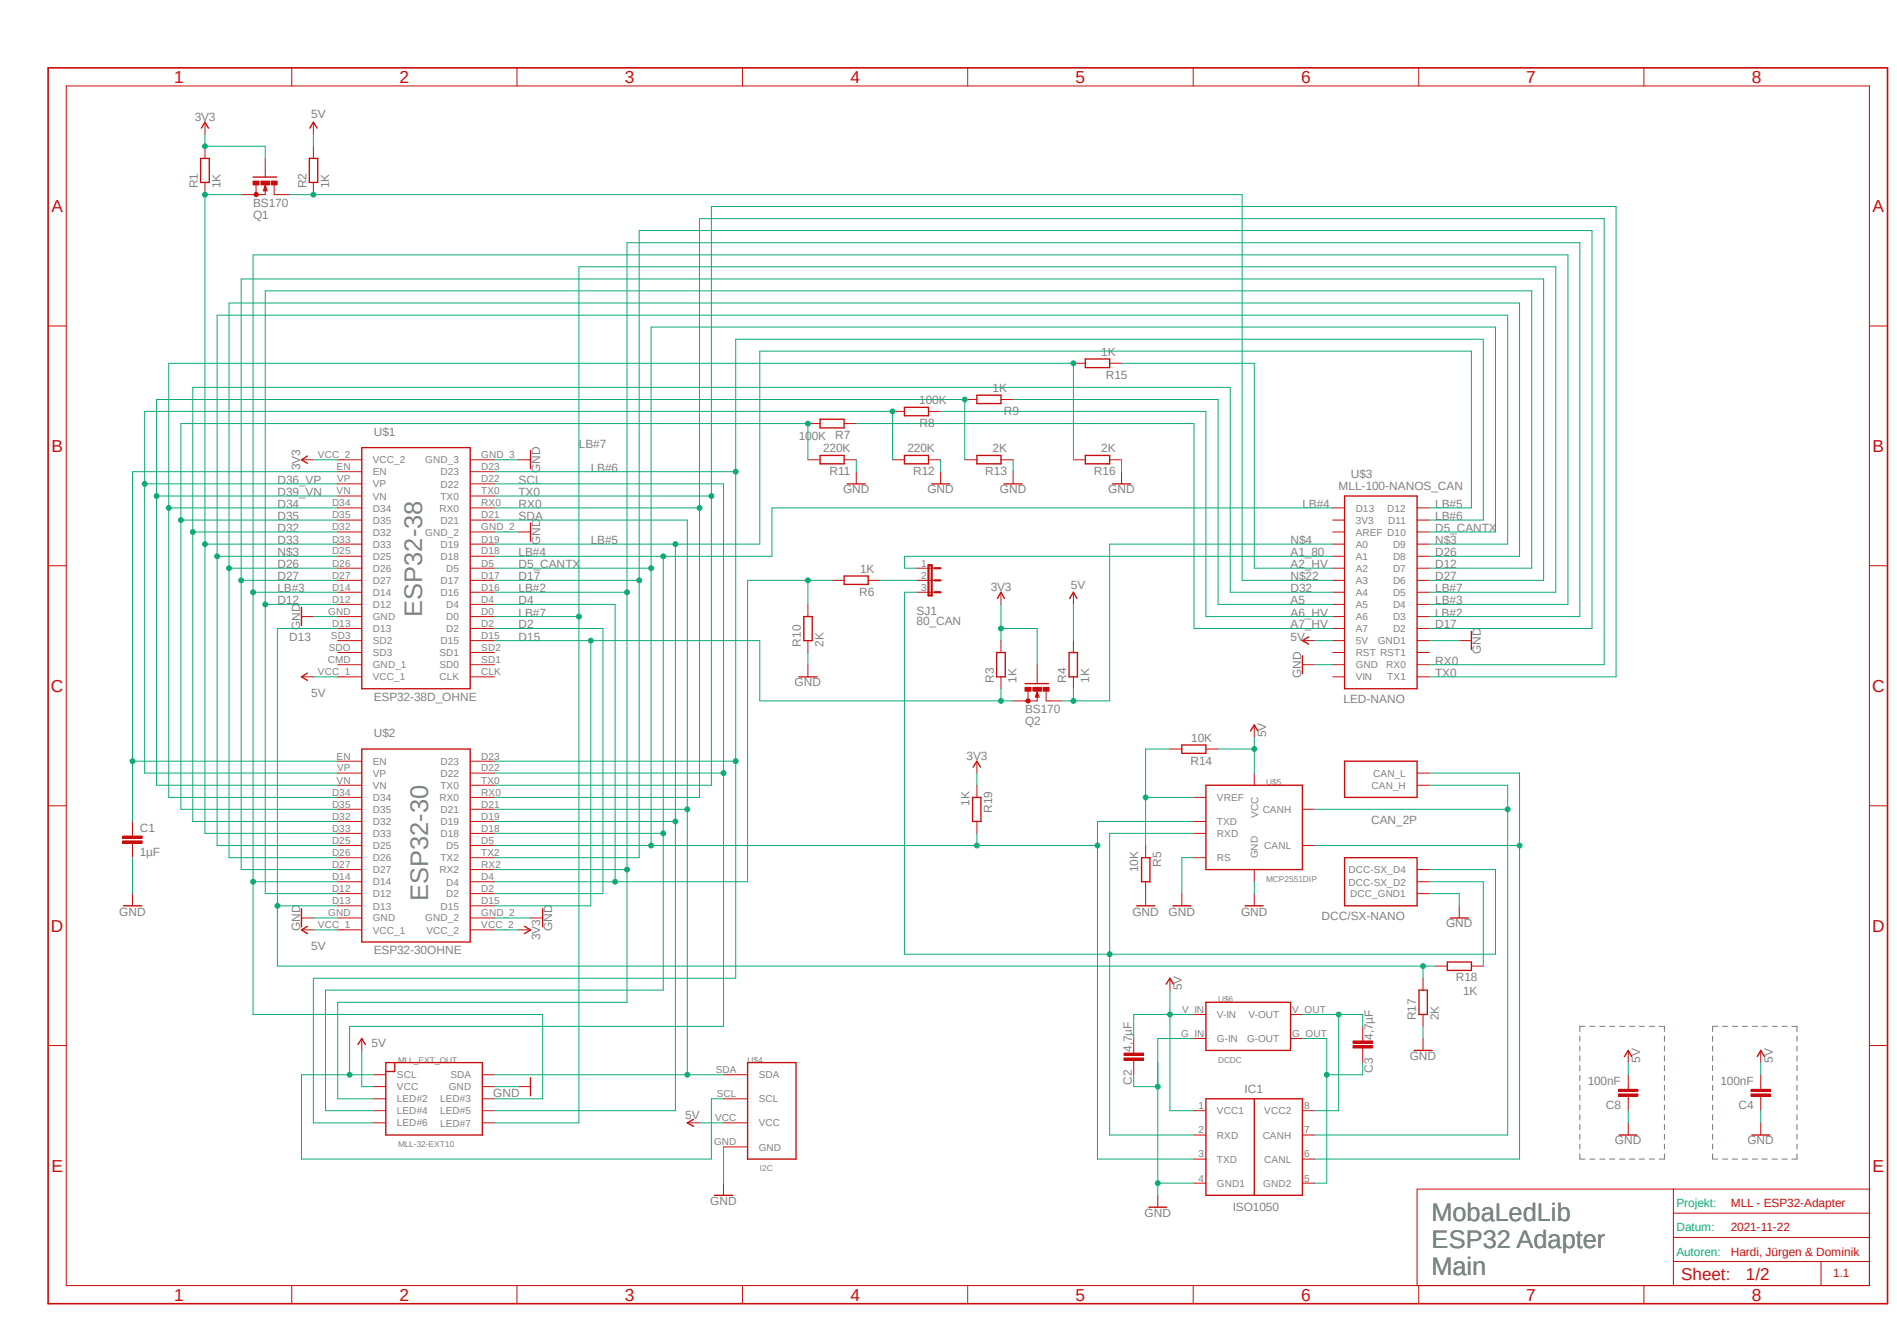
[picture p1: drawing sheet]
<svg xmlns="http://www.w3.org/2000/svg" width="297mm" height="210mm" viewBox="0 0 297 210" stroke-linecap="round" stroke-linejoin="round" font-family="sans-serif">
<path d="M7.2 10.4l288.6 194.2M295.8 10.4l-288.6 194.2" fill="none" stroke="#fff" stroke-width=".16"/>
<g fill="none" stroke="#808080" stroke-width=".17">
<path d="M247.4 162.3v.8M247.4 163.8v.8M247.4 165.4v.8M247.4 166.9v.8M247.4 168.4v.8M247.4 170v.8M247.4 171.5v.8M247.4 173.1v.7M247.4 174.6v.8M247.4 176.1v.8M247.4 177.6v.8M247.4 179.2v.8"/>
<path d="M248.2 160.7h-.8v.8M248.9 160.7h.8M250.5 160.7h.8M252 160.7h.8M253.6 160.7h.8M255.1 160.7h.8M256.7 160.7h.8M258.2 160.7h.8M259.8 160.7h.8v.8M260.6 162.3v.8M260.6 163.8v.8M260.6 165.4v.8"/>
<path d="M260.6 166.9v.8M260.6 168.4v.8M260.6 170v.8M260.6 171.5v.8M260.6 173.1v.7M260.6 174.6v.8M260.6 176.1v.8M260.6 177.6v.8M260.6 179.2v.8M268.1 162.3v.8M268.1 163.8v.8M268.1 165.4v.8"/>
<path d="M268.1 166.9v.8M268.1 168.4v.8M268.1 170v.8M268.1 171.5v.8M268.1 173.1v.7M268.1 174.6v.8M268.1 176.1v.8M268.1 177.6v.8M268.1 179.2v.8M268.9 160.7h-.8v.8M269.7 160.7h.8M271.2 160.7h.8"/>
<path d="M272.8 160.7h.8M274.4 160.7h.8M275.9 160.7h.8M277.5 160.7h.8M279 160.7h.8M280.5 160.7h.8v.8M281.3 162.3v.8M281.3 163.8v.8M281.3 165.4v.8M281.3 166.9v.8M281.3 168.4v.8M281.3 170v.8"/>
<path d="M281.3 171.5v.8M281.3 173.1v.7M281.3 174.6v.8M281.3 176.1v.8M281.3 177.6v.8M281.3 179.2v.8M247.4 180.7v.8h.8M248.9 181.5h.8M250.5 181.5h.8M252 181.5h.8M253.6 181.5h.8M255.1 181.5h.8"/>
<path d="M256.7 181.5h.8M258.2 181.5h.8M260.6 180.7v.8h-.8M268.1 180.7v.8h.8M269.7 181.5h.8M271.2 181.5h.8M272.8 181.5h.8M274.4 181.5h.8M275.9 181.5h.8M277.5 181.5h.8M279 181.5h.8M281.3 180.7v.8h-.8"/>
</g>
<g fill="none" stroke="#c90d0c" stroke-width=".21">
<path d="M31.4 24.8h1.4v3.8h-1.4zM39.6 27.7h3.7M48.4 24.8h1.3v3.8h-1.3zM48.1 71.4l-.9 .6 .9 .6M56.6 70.1h17v37.8h-17zM83.1 70.6v2.8M210.5 77.7h11.4v30.2h-11.4zM47.2 95.1v2.9M83.1 81.9v2.9M204.9 99.7l-1 .6 1 .6M230.4 98.9v2.8M48.1 105.4l-.9 .6 .9 .6"/>
<path d="M56.6 117.3h17v30.2h-17zM203.9 102.7v2.8M210.5 119.2h11.4v5.7h-11.4zM210.5 134.3h11.4v7.6h-11.4zM19.3 141.9h2.9M47.2 142.3v2.9M48.1 145.1l-.9 .5 .9 .6M82.1 145.1l1 .5-1 .6M85 142.3v2.9M227.1 143.8h2.8M60.4 166.4h15.1v11.4h-15.1zM61.8 166.4v1.4h-1.4"/>
</g>
<g fill="none" stroke="#c90d0c" stroke-width=".16">
<path d="M32.1 22.9v1.9M32.1 28.6v1.9M40.1 29v1.5M41.5 29v1.5h-1.9M41.5 29l.3 .9h-.6zM41.5 26.7v1M42.9 29v1.5h.5M49.1 22.9v1.9M49.1 28.6v1.9M47.2 72h1.9M52.9 73.9h3.7M52.9 75.8h3.7"/>
<path d="M52.9 77.7h3.7M52.9 79.5h3.7M52.9 72h3.7M73.6 73.9h3.8M73.6 75.8h3.8M73.6 77.7h3.8M73.6 79.5h3.8M73.6 72h3.8M81.2 72h1.9M208.7 79.5h1.8M221.9 79.5h1.9M47.2 96.6h1.9"/>
<path d="M52.9 81.4h3.7M52.9 83.3h3.7M52.9 85.2h3.7M52.9 87.1h3.7M52.9 89h3.7M52.9 90.9h3.7M52.9 92.8h3.7M52.9 94.7h3.7M52.9 98.4h3.7M52.9 96.6h3.7M73.6 81.4h3.8M73.6 83.3h3.8"/>
<path d="M73.6 85.2h3.8M73.6 87.1h3.8M73.6 89h3.8M73.6 90.9h3.8M73.6 92.8h3.8M73.6 94.7h3.8M73.6 98.4h3.8M73.6 96.6h3.8M81.2 83.3h1.9M143.5 89h2.8M143.5 90.9h2.8M143.5 92.8h2.8"/>
<path d="M208.7 81.4h1.8M208.7 83.3h1.8M208.7 85.2h1.8M208.7 87.1h1.8M208.7 89h1.8M208.7 90.9h1.8M208.7 92.8h1.8M208.7 94.7h1.8M208.7 98.4h1.8M208.7 96.6h1.8M221.9 81.4h1.9M221.9 83.3h1.9"/>
<path d="M221.9 85.2h1.9M221.9 87.1h1.9M221.9 89h1.9M221.9 90.9h1.9M221.9 92.8h1.9M221.9 94.7h1.9M221.9 98.4h1.9M221.9 96.6h1.9M47.2 106h1.9M52.9 106h3.7M52.9 100.3h3.7M52.9 102.2h3.7"/>
<path d="M52.9 104.1h3.7M52.9 119.2h3.7M73.6 106h3.8M73.6 100.3h3.8M73.6 102.2h3.8M73.6 104.1h3.8M73.6 119.2h3.8M203.9 100.3h1.9M203.9 104.1h1.9M208.7 106h1.8M208.7 100.3h1.8M208.7 102.2h1.8"/>
<path d="M208.7 104.1h1.8M221.9 106h1.9M221.9 100.3h1.9M221.9 102.2h1.9M221.9 104.1h1.9M228.5 100.3h1.9M19.2 131.7h3.1v.3h-3.1zM19.2 130.9h3.1v.4h-3.1zM20.7 128.7v2.2M20.7 132v2.3M20.7 140v1.9M52.9 121.1h3.7"/>
<path d="M52.9 123h3.7M52.9 124.9h3.7M52.9 126.7h3.7M52.9 128.7h3.7M52.9 130.5h3.7M52.9 132.4h3.7M52.9 134.3h3.7M52.9 136.2h3.7M52.9 138.1h3.7M52.9 140h3.7M73.6 121.1h3.8M73.6 123h3.8"/>
<path d="M73.6 124.9h3.8M73.6 126.7h3.8M73.6 128.7h3.8M73.6 130.5h3.8M73.6 132.4h3.8M73.6 134.3h3.8M73.6 136.2h3.8M73.6 138.1h3.8M73.6 140h3.8M221.9 121.1h1.9M221.9 123h1.9M221.9 136.2h1.9"/>
<path d="M221.9 138.1h1.9M221.9 140h1.9M47.2 143.8h1.9M47.2 145.6h1.9M52.9 141.9h3.7M52.9 143.8h3.7M52.9 145.6h3.7M73.6 141.9h3.8M73.6 143.8h3.8M73.6 145.6h3.8M81.2 145.6h1.9M83.1 143.8h1.9"/>
<path d="M228.5 141.9v1.9M58.5 175.9h1.9M58.5 173.9h1.9M58.5 172.1h1.9M58.5 170.2h1.9M58.5 168.3h1.9M75.5 175.9h1.9M75.5 173.9h1.9M75.5 172.1h1.9M75.5 170.2h1.9M75.5 168.3h1.9"/>
</g>
<path d="M145.4 88.5h.5v4.8h-.5zM146.3 92.8h1M146.3 90.9h1M146.3 89h1M19.2 131.9h3.1M19.2 131.1h3.1" fill="none" stroke="#c90d0c" stroke-width=".34"/>
<path d="M41.4 29.8l.1-.4 .1 .4" fill="none" stroke="#c90d0c" stroke-width=".25"/>
<path d="M39.9 30.2l.2-.1 .2 .1 .2 .3-.2 .2-.2 .1-.2-.1-.1-.2 .3-.1-.3 .1z" fill-rule="evenodd" fill="#c90d0c"/>
<path d="M39.9 30.2l.2-.1 .2 .1 .2 .3-.2 .2-.2 .1-.2-.1-.1-.2 .3-.1-.3 .1z" fill="none" stroke="#c90d0c" stroke-width=".16"/>
<path d="M39.6 28.4h1v.6h-1z" fill-rule="evenodd" fill="#c90d0c"/>
<path d="M39.6 28.4h1v.6h-1z" fill="none" stroke="#c90d0c" stroke-width=".16"/>
<path d="M42.5 28.4h.9v.6h-.9z" fill-rule="evenodd" fill="#c90d0c"/>
<path d="M42.5 28.4h.9v.6h-.9z" fill="none" stroke="#c90d0c" stroke-width=".16"/>
<path d="M40.9 28.4h1.3v.6h-1.3z" fill-rule="evenodd" fill="#c90d0c"/>
<g fill="none" stroke="#c90d0c" stroke-width=".16">
<path d="M32.1 19.1v1.9M49.1 19.1v1.9M37.8 30.5h1.8M40.9 28.4h1.3v.6h-1.3zM41.5 24.8v1.9M43.4 30.5h1.9M156.7 100.3v1.9M156.7 106v1.9M161 108.2v1.6M162.4 108.2v1.6h-1.9M162.4 108.2l.3 1h-.6zM162.4 106v1.1"/>
<path d="M163.8 108.3v1.5h.5M168.1 100.3v1.9M168.1 106v1.9"/>
</g>
<path d="M31.5 20.1l.6-1 .5 1M48.5 20.1l.6-1 .6 1M156 102.2h1.4v3.8h-1.4zM160.5 107.1h3.7M167.4 102.2h1.3v3.8h-1.3z" fill="none" stroke="#c90d0c" stroke-width=".21"/>
<path d="M162.3 109.1l.1-.4 .1 .4" fill="none" stroke="#c90d0c" stroke-width=".25"/>
<path d="M160.7 109.5l.3-.1 .2 .1 .1 .3-.1 .2-.2 .1-.3-.1-.1-.2 .4-.1v.1h-.4z" fill-rule="evenodd" fill="#c90d0c"/>
<path d="M160.7 109.5l.3-.1 .2 .1 .1 .3-.1 .2-.2 .1-.3-.1-.1-.2 .4-.1v.1h-.4z" fill="none" stroke="#c90d0c" stroke-width=".16"/>
<path d="M160.5 107.7h.9v.5h-.9z" fill-rule="evenodd" fill="#c90d0c"/>
<path d="M160.5 107.7h.9v.5h-.9z" fill="none" stroke="#c90d0c" stroke-width=".16"/>
<path d="M163.3 107.7h1v.5h-1z" fill-rule="evenodd" fill="#c90d0c"/>
<path d="M163.3 107.7h1v.5h-1z" fill="none" stroke="#c90d0c" stroke-width=".16"/>
<path d="M161.7 107.7h1.4v.5h-1.4z" fill-rule="evenodd" fill="#c90d0c"/>
<g fill="none" stroke="#c90d0c" stroke-width=".16">
<path d="M10.4 13.5h282.3v187.8h-282.3zM45.7 10.6v2.9M80.9 10.6v2.9M116.2 10.6v2.9M151.5 10.6v2.9M186.8 10.6v2.9M222.1 10.6v2.9M257.4 10.6v2.9M7.5 51.1h2.9M168.1 56.9h1.8M173.7 56.9h1.9M292.7 51.1h2.8"/>
<path d="M126.5 66.3h1.9M126.5 72h1.9M132.2 66.3h1.9M132.2 72h1.9M134.1 73.9v1.9M139.7 64.4h1.9M139.7 72h1.9M145.4 64.4h1.9M145.4 72h1.9M147.3 73.9v1.9M151 62.6h2M151 72h2"/>
<path d="M156.7 62.6h1.9M156.7 72h1.9M158.6 73.9v1.9M168.1 72h1.8M173.7 72h1.9M175.6 73.9v1.9M7.5 88.6h2.9M126.5 94.7v1.9M130.3 90.9h1.9M135.9 90.9h1.9M156.7 92.8v1.9M168.1 92.8v1.9"/>
<path d="M292.7 88.6h2.8M126.5 100.3v1.9M126.5 104.1v1.9M153 119.2v1.9M158.6 109.8h1.9M161.7 107.7h1.4v.5h-1.4zM162.4 104.1v1.9M164.3 109.8h1.9M183.2 117.3h1.8M188.8 117.3h1.9M196.4 113.5v1.9M7.5 126.2h2.9"/>
<path d="M153 123v1.9M153 128.7v1.8M179.4 132.4v1.9M179.4 138.1v3.8M185 140v1.9M186.9 134.3h1.9M186.9 130.5h1.9M186.9 128.7h1.9M186.9 124.9h1.9M196.4 121.1v1.9M196.4 136.2v1.9M196.4 140v1.9"/>
<path d="M203.9 126.7h1.9M203.9 132.4h1.9M292.7 126.2h2.8M183.2 153.2v1.9M186.9 158.9h1.9M202.1 158.9h1.8M222.8 153.2v1.9M222.8 158.9v1.8M224.7 151.3h1.9M230.4 151.3h1.8M7.5 163.7h2.9M56.6 162.6v1.9"/>
<path d="M81.2 170.2h1.9M107.6 175.9h1.9M113.3 179.6h3.8M113.3 175.9h3.8M113.3 172.1h3.8M113.3 168.3h3.8M176 164.9h3v.4h-3zM176 165.7h3v.3h-3zM177.5 162.6v2.3M177.5 166v2.3M186.9 173.9h1.9M186.9 177.8h1.9"/>
<path d="M186.9 162.6h1.9M202.1 162.6h1.8M203.9 173.9h1.9M203.9 177.8h1.9M211.8 163h3.1v.4h-3.1zM211.8 163.8h3.1v.3h-3.1zM213.4 160.7v2.3M213.4 164.1v2.3M222.8 162.6v1.9M253.4 170.6h3.1v.3h-3.1zM253.4 171.3h3.1v.4h-3.1zM254.9 164.5v1.9"/>
<path d="M254.9 168.3v2.3M254.9 171.7v2.2M254.9 175.9v1.9M274.2 170.6h3v.3h-3zM274.2 171.3h3v.4h-3zM275.7 164.5v1.9M275.7 168.3v2.3M275.7 171.7v2.2M275.7 175.9v1.9M292.7 163.7h2.8M113.3 185.3v1.9M181.3 187.2v1.9"/>
<path d="M186.9 181.5h1.9M186.9 185.3h1.9M203.9 181.5h1.9M203.9 185.3h1.9M262 197.6h30.7M262 186.2v15.1M262 193.8h30.7M262 190h30.7M285.1 197.6v3.7M292.7 186.2h-70.8v15.1M45.7 201.3v2.9M80.9 201.3v2.9"/>
<path d="M116.2 201.3v2.9M151.5 201.3v2.9M186.8 201.3v2.9M222.1 201.3v2.9M257.4 201.3v2.9"/>
</g>
<g fill="none" stroke="#c90d0c" stroke-width=".21">
<path d="M169.9 56.2h3.8v1.4h-3.8zM128.4 65.7h3.8v1.3h-3.8zM128.4 71.3h3.8v1.3h-3.8zM132.6 75.8h2.9M141.6 63.8h3.8v1.3h-3.8zM141.6 71.3h3.8v1.3h-3.8zM145.9 75.8h2.8M153 61.9h3.7v1.3h-3.7zM153 71.3h3.7v1.3h-3.7zM157.2 75.8h2.8M169.9 71.3h3.8v1.3h-3.8zM174.2 75.8h2.8"/>
<path d="M125.9 96.6h1.3v3.7h-1.3zM132.2 90.2h3.7v1.3h-3.7zM156.2 93.7l.5-.9 .6 .9M167.5 93.7l.6-.9 .5 .9M125.1 106h2.8M185 116.7h3.8v1.3h-3.8zM195.8 114.5l.6-1 .5 1M152.3 124.9h1.3v3.8h-1.3zM152.4 120.1l.6-.9 .5 .9M178.7 134.3h1.3v3.8h-1.3zM188.8 123h15.1v13.2h-15.1zM178 141.9h2.8"/>
<path d="M182.6 154.1l.6-.9 .5 .9M183.6 141.9h2.9M188.8 157h13.3v7.5h-13.3zM194.9 141.9h2.9M222.2 155.1h1.3v3.8h-1.3zM226.6 150.7h3.8v1.3h-3.8zM56 163.6l.6-1 .6 1M83.1 168.8v2.8M108.6 175.3l-1 .6 1 .5M117.1 166.4h7.5v15.1h-7.5zM188.8 172.1h15.1v15.1h-15.1zM196.4 172.1v15.1"/>
<path d="M221.4 164.5h2.8M253.5 177.8h2.8M254.3 165.5l.6-1 .6 1M274.3 177.8h2.8M275.1 165.5l.6-1 .6 1M111.9 187.2h2.8M179.9 189.1h2.8"/>
</g>
<path d="M176 165.1h3M176 165.9h3M211.8 163.2h3.1M211.8 164h3.1M253.4 170.8h3.1M253.4 171.5h3.1M274.2 170.8h3M274.2 171.5h3" fill="none" stroke="#c90d0c" stroke-width=".34"/>
<path d="M7.5 10.6h288v193.6h-288z" fill="none" stroke="#c90d0c" stroke-width=".25"/>
<path d="M52.9 73.9h-32.2v54.8M20.7 119.2h32.2" fill="none" stroke="#0dab76" stroke-width=".16"/>
<circle cx="20.7" cy="119.2" r=".38" fill="#0dab76"/>
<g fill="none" stroke="#0dab76" stroke-width=".16">
<path d="M22.6 75.8h30.3M22.6 64.4v56.7h30.3"/>
<circle cx="20.7" cy="119.2" r=".38"/>
</g>
<circle cx="22.6" cy="75.8" r=".38" fill="#0dab76"/>
<g fill="none" stroke="#0dab76" stroke-width=".16">
<path d="M22.6 64.4h117.1v7.6"/>
<circle cx="22.6" cy="75.8" r=".38"/>
</g>
<circle cx="139.7" cy="64.4" r=".38" fill="#0dab76"/>
<g fill="none" stroke="#0dab76" stroke-width=".16">
<path d="M24.5 62.6v60.4h28.4M24.5 77.7h28.4"/>
<circle cx="139.7" cy="64.4" r=".38"/>
</g>
<circle cx="24.5" cy="77.7" r=".38" fill="#0dab76"/>
<g fill="none" stroke="#0dab76" stroke-width=".16">
<path d="M24.5 62.6h126.5v9.4"/>
<circle cx="24.5" cy="77.7" r=".38"/>
</g>
<circle cx="151" cy="62.6" r=".38" fill="#0dab76"/>
<g fill="none" stroke="#0dab76" stroke-width=".16">
<path d="M26.4 56.9v68h26.5M26.4 79.5h26.5"/>
<circle cx="151" cy="62.6" r=".38"/>
</g>
<circle cx="26.4" cy="79.5" r=".38" fill="#0dab76"/>
<g fill="none" stroke="#0dab76" stroke-width=".16">
<path d="M26.4 56.9h141.7v15.1"/>
<circle cx="26.4" cy="79.5" r=".38"/>
</g>
<circle cx="168.1" cy="56.9" r=".38" fill="#0dab76"/>
<g fill="none" stroke="#0dab76" stroke-width=".16">
<path d="M28.3 66.3v60.4h24.6M28.3 81.4h24.6"/>
<circle cx="168.1" cy="56.9" r=".38"/>
</g>
<circle cx="28.3" cy="81.4" r=".38" fill="#0dab76"/>
<g fill="none" stroke="#0dab76" stroke-width=".16">
<path d="M28.3 66.3h98.2v5.7"/>
<circle cx="28.3" cy="81.4" r=".38"/>
</g>
<circle cx="126.5" cy="66.3" r=".38" fill="#0dab76"/>
<g fill="none" stroke="#0dab76" stroke-width=".16">
<path d="M52.9 85.2h-20.8v45.3h20.8"/>
<circle cx="126.5" cy="66.3" r=".38"/>
</g>
<circle cx="32.1" cy="85.2" r=".38" fill="#0dab76"/>
<g fill="none" stroke="#0dab76" stroke-width=".16">
<path d="M37.8 30.5h-5.7v54.7"/>
<circle cx="32.1" cy="85.2" r=".38"/>
</g>
<circle cx="32.1" cy="30.5" r=".38" fill="#0dab76"/>
<g fill="none" stroke="#0dab76" stroke-width=".16">
<path d="M37.8 90.9h15.1M223.8 90.9h17.9v-47.2h-203.9v92.5h15.1"/>
<circle cx="32.1" cy="30.5" r=".38"/>
</g>
<circle cx="37.8" cy="90.9" r=".38" fill="#0dab76"/>
<g fill="none" stroke="#0dab76" stroke-width=".16">
<path d="M41.5 94.7h11.4M223.8 89h16v-43.4h-198.3v94.4h11.4"/>
<circle cx="37.8" cy="90.9" r=".38"/>
</g>
<circle cx="41.5" cy="94.7" r=".38" fill="#0dab76"/>
<g fill="none" stroke="#0dab76" stroke-width=".16">
<path d="M52.9 98.4h-9.5v52.9h181.3M43.4 141.9h9.5"/>
<circle cx="41.5" cy="94.7" r=".38"/>
</g>
<circle cx="43.4" cy="141.9" r=".38" fill="#0dab76"/>
<g fill="none" stroke="#0dab76" stroke-width=".16">
<path d="M222.8 151.3v1.9"/>
<circle cx="43.4" cy="141.9" r=".38"/>
</g>
<circle cx="222.8" cy="151.3" r=".38" fill="#0dab76"/>
<g fill="none" stroke="#0dab76" stroke-width=".16">
<path d="M77.4 75.8h35.9v84.9M77.4 121.1h35.9"/>
<circle cx="222.8" cy="151.3" r=".38"/>
</g>
<circle cx="113.3" cy="121.1" r=".38" fill="#0dab76"/>
<g fill="none" stroke="#0dab76" stroke-width=".16">
<path d="M58.5 168.3h-11.3v13.2h64.2M113.3 160.7h-58.6v7.6"/>
<circle cx="113.3" cy="121.1" r=".38"/>
</g>
<circle cx="54.7" cy="168.3" r=".38" fill="#0dab76"/>
<g fill="none" stroke="#0dab76" stroke-width=".16">
<path d="M77.4 77.7h34M223.8 106h29.2v-73.7h-141.6v90.7h-34M113.3 172.1h-1.9v9.4"/>
<circle cx="54.7" cy="168.3" r=".38"/>
</g>
<circle cx="111.4" cy="77.7" r=".38" fill="#0dab76"/>
<g fill="none" stroke="#0dab76" stroke-width=".16">
<path d="M77.4 79.5h32.1M223.8 104.1h27.4v-69.9h-141.7v90.7h-32.1"/>
<circle cx="111.4" cy="77.7" r=".38"/>
</g>
<circle cx="109.5" cy="79.5" r=".38" fill="#0dab76"/>
<g fill="none" stroke="#0dab76" stroke-width=".16">
<path d="M77.4 89h24.5M223.8 83.3h10.3v-32.1h-132.2v81.2h-24.5"/>
<circle cx="109.5" cy="79.5" r=".38"/>
</g>
<circle cx="101.9" cy="89" r=".38" fill="#0dab76"/>
<g fill="none" stroke="#0dab76" stroke-width=".16">
<path d="M171.8 128.7h15.1"/>
<circle cx="101.9" cy="89" r=".38"/>
</g>
<circle cx="101.9" cy="132.4" r=".38" fill="#0dab76"/>
<g fill="none" stroke="#0dab76" stroke-width=".16">
<path d="M101.9 132.4h69.9v49.1h15.1"/>
<circle cx="101.9" cy="132.4" r=".38"/>
</g>
<circle cx="171.8" cy="132.4" r=".38" fill="#0dab76"/>
<g fill="none" stroke="#0dab76" stroke-width=".16">
<path d="M153 130.5v1.9M171.8 128.7v3.7"/>
<circle cx="171.8" cy="132.4" r=".38"/>
</g>
<circle cx="152.9" cy="132.4" r=".38" fill="#0dab76"/>
<g fill="none" stroke="#0dab76" stroke-width=".16">
<path d="M77.4 90.9h22.7M223.8 98.4h25.5v-62.3h-149.2v98.2h-22.7"/>
<circle cx="152.9" cy="132.4" r=".38"/>
</g>
<circle cx="100.1" cy="90.9" r=".38" fill="#0dab76"/>
<g fill="none" stroke="#0dab76" stroke-width=".16">
<path d="M186.9 130.5h-13.2v47.3h13.2M223.8 136.2h10.3v13.2h-92.5"/>
<circle cx="100.1" cy="90.9" r=".38"/>
</g>
<circle cx="173.7" cy="149.4" r=".38" fill="#0dab76"/>
<g fill="none" stroke="#0dab76" stroke-width=".16">
<path d="M77.4 72h3.8M134.1 72v1.9M147.3 72v1.9M158.6 72v1.9M49.1 96.6h3.8M77.4 98.4h17v41.6h-17M77.4 83.3h3.8M143.5 92.8h-1.9v56.6M126.5 102.2v1.9M205.8 104.1h2.9M223.8 100.3h4.7M20.7 134.3v5.7"/>
<path d="M186.9 134.3h-1.9v5.7M196.4 138.1v1.9M223.8 140h4.7v1.9M49.1 143.8h3.8M77.4 143.8h5.7M77.4 170.2h3.8M186.9 162.6h-5.6v7.6h-3.8v-1.9M254.9 173.9v2"/>
<circle cx="173.7" cy="149.4" r=".38"/>
</g>
<circle cx="181.3" cy="170.2" r=".38" fill="#0dab76"/>
<g fill="none" stroke="#0dab76" stroke-width=".16">
<path d="M181.3 170.2v17M181.3 185.3h5.6"/>
<circle cx="181.3" cy="170.2" r=".38"/>
</g>
<circle cx="181.3" cy="185.3" r=".38" fill="#0dab76"/>
<g fill="none" stroke="#0dab76" stroke-width=".16">
<path d="M32.1 21v1.9h9.4v1.9M49.1 72h3.8M175.6 72v1.9M77.4 145.6h3.8M113.3 179.6v5.7M222.8 160.7v1.9M275.7 173.9v2"/>
<circle cx="181.3" cy="185.3" r=".38"/>
</g>
<circle cx="32.1" cy="22.9" r=".38" fill="#0dab76"/>
<g fill="none" stroke="#0dab76" stroke-width=".16">
<path d="M156.7 94.7v5.6M156.7 98.4h5.7v5.7"/>
<circle cx="32.1" cy="22.9" r=".38"/>
</g>
<circle cx="156.7" cy="98.4" r=".38" fill="#0dab76"/>
<g fill="none" stroke="#0dab76" stroke-width=".16">
<path d="M35.9 89h17M223.8 87.1h14.1v-39.6h-202v86.8h17M153 121.1v1.9"/>
<circle cx="156.7" cy="98.4" r=".38"/>
</g>
<circle cx="35.9" cy="89" r=".38" fill="#0dab76"/>
<g fill="none" stroke="#0dab76" stroke-width=".16">
<path d="M30.2 83.3h22.7M208.7 92.8h-16.1v-32.1h-162.4v68h22.7"/>
<circle cx="35.9" cy="89" r=".38"/>
</g>
<circle cx="30.2" cy="83.3" r=".38" fill="#0dab76"/>
<g fill="none" stroke="#0dab76" stroke-width=".16">
<path d="M34 87.1h18.9M223.8 85.2h12.3v-35.8h-202.1v83h18.9"/>
<circle cx="30.2" cy="83.3" r=".38"/>
</g>
<circle cx="34" cy="87.1" r=".38" fill="#0dab76"/>
<g fill="none" stroke="#0dab76" stroke-width=".16">
<path d="M77.4 100.3h15.1v41.6h-15.1"/>
<circle cx="34" cy="87.1" r=".38"/>
</g>
<circle cx="92.5" cy="100.3" r=".38" fill="#0dab76"/>
<g fill="none" stroke="#0dab76" stroke-width=".16">
<path d="M92.5 100.3h26.5M156.7 107.9v1.9h1.9"/>
<circle cx="92.5" cy="100.3" r=".38"/>
</g>
<circle cx="156.7" cy="109.8" r=".38" fill="#0dab76"/>
<g fill="none" stroke="#0dab76" stroke-width=".16">
<path d="M77.4 94.7h18.9v43.4h-18.9M130.3 90.9h-3.8v3.8M208.7 87.1h-67.1v1.9h1.9M119 100.3v9.5h37.7"/>
<circle cx="156.7" cy="109.8" r=".38"/>
</g>
<circle cx="126.5" cy="90.9" r=".38" fill="#0dab76"/>
<circle cx="126.5" cy="90.9" r=".38" fill="none" stroke="#0dab76" stroke-width=".16"/>
<circle cx="96.3" cy="138.1" r=".38" fill="#0dab76"/>
<g fill="none" stroke="#0dab76" stroke-width=".16">
<path d="M134.1 66.3h52.8v32.1h21.8M147.3 64.4h41.5v32.2h19.9M158.6 62.6h32.1v32.1h18M77.4 87.1h43.5M103.8 87.1v43.4h-26.4M126.5 90.9h-9.4v47.2h-20.8M137.8 90.9h5.7"/>
<circle cx="96.3" cy="138.1" r=".38"/>
</g>
<circle cx="103.8" cy="87.1" r=".38" fill="#0dab76"/>
<g fill="none" stroke="#0dab76" stroke-width=".16">
<path d="M208.7 79.5h-87.8v7.6M103.8 130.5v24.6h-52.8v18.8h7.5"/>
<circle cx="103.8" cy="87.1" r=".38"/>
</g>
<circle cx="103.8" cy="130.5" r=".38" fill="#0dab76"/>
<g fill="none" stroke="#0dab76" stroke-width=".16">
<path d="M77.4 73.9h37.8M223.8 81.4h8.4v-28.3h-117v66.1h-37.8"/>
<circle cx="103.8" cy="130.5" r=".38"/>
</g>
<circle cx="115.2" cy="73.9" r=".38" fill="#0dab76"/>
<g fill="none" stroke="#0dab76" stroke-width=".16">
<path d="M115.2 119.2v34h-66.1v22.7h9.4"/>
<circle cx="115.2" cy="73.9" r=".38"/>
</g>
<circle cx="115.2" cy="119.2" r=".38" fill="#0dab76"/>
<g fill="none" stroke="#0dab76" stroke-width=".16">
<path d="M39.6 92.8h13.3M223.8 94.7h21.7v-54.8h-205.9v98.2h13.3"/>
<circle cx="115.2" cy="119.2" r=".38"/>
</g>
<circle cx="39.6" cy="92.8" r=".38" fill="#0dab76"/>
<g fill="none" stroke="#0dab76" stroke-width=".16">
<path d="M39.6 138.1v20.8"/>
<circle cx="39.6" cy="92.8" r=".38"/>
</g>
<circle cx="39.6" cy="138.1" r=".38" fill="#0dab76"/>
<g fill="none" stroke="#0dab76" stroke-width=".16">
<path d="M223.8 79.5h6.6v-24.5h-111.4v30.2h-41.6M105.7 85.2v43.5h-28.3M39.6 158.9h45.4v13.2h-7.6"/>
<circle cx="39.6" cy="138.1" r=".38"/>
</g>
<circle cx="105.7" cy="85.2" r=".38" fill="#0dab76"/>
<g fill="none" stroke="#0dab76" stroke-width=".16">
<path d="M105.7 128.7v45.2h-28.3"/>
<circle cx="105.7" cy="85.2" r=".38"/>
</g>
<circle cx="105.7" cy="128.7" r=".38" fill="#0dab76"/>
<g fill="none" stroke="#0dab76" stroke-width=".16">
<path d="M77.4 96.6h13.2M223.8 92.8h19.8v-51h-153v134.1h-13.2"/>
<circle cx="105.7" cy="128.7" r=".38"/>
</g>
<circle cx="90.6" cy="96.6" r=".38" fill="#0dab76"/>
<g fill="none" stroke="#0dab76" stroke-width=".16">
<path d="M183.2 117.3h-3.8v15.1M179.4 124.9h7.5"/>
<circle cx="90.6" cy="96.6" r=".38"/>
</g>
<circle cx="179.4" cy="124.9" r=".38" fill="#0dab76"/>
<g fill="none" stroke="#0dab76" stroke-width=".16">
<path d="M205.8 132.4h32.1M223.8 121.1h14.1v60.4h-32.1"/>
<circle cx="179.4" cy="124.9" r=".38"/>
</g>
<circle cx="237.9" cy="132.4" r=".38" fill="#0dab76"/>
<g fill="none" stroke="#0dab76" stroke-width=".16">
<path d="M205.8 126.7h30.3M223.8 123h12.3v54.8h-30.3"/>
<circle cx="237.9" cy="132.4" r=".38"/>
</g>
<circle cx="236.1" cy="126.7" r=".38" fill="#0dab76"/>
<g fill="none" stroke="#0dab76" stroke-width=".16">
<path d="M203.9 162.6h3.8v22.7h-1.9M213.4 166.4v1.9h-5.7"/>
<circle cx="236.1" cy="126.7" r=".38"/>
</g>
<circle cx="207.7" cy="168.3" r=".38" fill="#0dab76"/>
<g fill="none" stroke="#0dab76" stroke-width=".16">
<path d="M203.9 158.9h9.5M209.6 158.9v15h-3.8"/>
<circle cx="207.7" cy="168.3" r=".38"/>
</g>
<circle cx="209.6" cy="158.9" r=".38" fill="#0dab76"/>
<g fill="none" stroke="#0dab76" stroke-width=".16">
<path d="M49.1 21v1.9M168.1 94.7v5.6M49.1 106h3.8M190.7 117.3h5.7M196.4 115.4v5.7M205.8 100.3h2.9M49.1 145.6h3.8M213.4 158.9v1.8M56.6 164.5v5.7h1.9M275.7 166.4v1.9"/>
<circle cx="209.6" cy="158.9" r=".38"/>
</g>
<circle cx="196.4" cy="117.3" r=".38" fill="#0dab76"/>
<g fill="none" stroke="#0dab76" stroke-width=".16">
<path d="M183.2 155.1v3.8M186.9 158.9h-9.4v3.7M183.2 173.9h3.7"/>
<circle cx="196.4" cy="117.3" r=".38"/>
</g>
<circle cx="183.2" cy="158.9" r=".38" fill="#0dab76"/>
<g fill="none" stroke="#0dab76" stroke-width=".16">
<path d="M77.4 92.8h20.8M223.8 96.6h23.6v-58.6h-149.2v98.2h-20.8M183.2 158.9v15M109.5 175.9h3.8M254.9 166.4v1.9"/>
<circle cx="183.2" cy="158.9" r=".38"/>
</g>
<circle cx="98.2" cy="92.8" r=".38" fill="#0dab76"/>
<g fill="none" stroke="#0dab76" stroke-width=".16">
<path d="M98.2 136.2v20.8h-45.3v15.1h5.6"/>
<circle cx="98.2" cy="92.8" r=".38"/>
</g>
<circle cx="98.2" cy="136.2" r=".38" fill="#0dab76"/>
<g fill="none" stroke="#0dab76" stroke-width=".16">
<path d="M77.4 81.4h30.2v86.9M77.4 126.7h30.2"/>
<circle cx="98.2" cy="136.2" r=".38"/>
</g>
<circle cx="107.6" cy="126.7" r=".38" fill="#0dab76"/>
<g fill="none" stroke="#0dab76" stroke-width=".16">
<path d="M77.4 168.3h35.9"/>
<circle cx="107.6" cy="126.7" r=".38"/>
</g>
<circle cx="107.6" cy="168.3" r=".38" fill="#0dab76"/>
<g fill="none" stroke="#0dab76" stroke-width=".16">
<path d="M45.3 30.5h3.8"/>
<circle cx="107.6" cy="168.3" r=".38"/>
</g>
<circle cx="49.1" cy="30.5" r=".38" fill="#0dab76"/>
<g fill="none" stroke="#0dab76" stroke-width=".16">
<path d="M49.1 30.5h145.4v60.4h14.2M208.7 85.2h-35v24.6h-5.6v-1.9"/>
<circle cx="49.1" cy="30.5" r=".38"/>
</g>
<circle cx="168.1" cy="109.8" r=".38" fill="#0dab76"/>
<g fill="none" stroke="#0dab76" stroke-width=".16">
<path d="M175.6 56.9h20.8v32.1h12.3M166.2 109.8h1.9M223.8 138.1h8.4v13.2"/>
<circle cx="168.1" cy="109.8" r=".38"/>
</g>
<g font-size="4" fill="#808080">
<text x="66.1" y="96.6" transform="rotate(-90 66.1 96.6)">ESP32-38</text>
<text x="67" y="141.1" transform="rotate(-90 67 141.1)">ESP32-30</text>
<text x="224.2" y="191.2">MobaLedLib</text>
<text x="224.2" y="195.4">ESP32 Adapter</text>
<text x="224.2" y="199.6">Main</text>
</g>
<g font-size="2.7" fill="#c90d0c">
<text x="27.3" y="13">1</text>
<text x="62.5" y="13">2</text>
<text x="97.8" y="13">3</text>
<text x="133.1" y="13">4</text>
<text x="168.4" y="13">5</text>
<text x="203.7" y="13">6</text>
<text x="239" y="13">7</text>
<text x="274.3" y="13">8</text>
<text x="8" y="33.2">A</text>
<text x="293.2" y="33.2">A</text>
<text x="8" y="70.8">B</text>
<text x="293.2" y="70.8">B</text>
<text x="8" y="108.4">C</text>
<text x="293.1" y="108.4">C</text>
<text x="8" y="146">D</text>
<text x="293.1" y="146">D</text>
<text x="8" y="183.5">E</text>
<text x="293.2" y="183.5">E</text>
<text x="27.3" y="203.8">1</text>
<text x="62.5" y="203.8">2</text>
<text x="97.8" y="203.8">3</text>
<text x="133.1" y="203.8">4</text>
<text x="168.4" y="203.8">5</text>
<text x="203.7" y="203.8">6</text>
<text x="239" y="203.8">7</text>
<text x="263.2" y="200.5">Sheet:</text>
<text x="273.3" y="200.4">1/2</text>
<text x="274.3" y="203.8">8</text>
</g>
<g font-size="1.9" fill="#808080">
<text x="30.5" y="18.9">3V3</text>
<text x="48.7" y="18.5">5V</text>
<text x="31" y="29.5" transform="rotate(-90 31 29.5)">R1</text>
<text x="34.5" y="29.5" transform="rotate(-90 34.5 29.5)">1K</text>
<text x="48" y="29.5" transform="rotate(-90 48 29.5)">R2</text>
<text x="51.5" y="29.5" transform="rotate(-90 51.5 29.5)">1K</text>
<text x="39.6" y="32.3">BS170</text>
<text x="39.6" y="34.2">Q1</text>
<text x="172.4" y="55.8">1K</text>
<text x="173.1" y="59.3">R15</text>
<text x="143.9" y="63.3">100K</text>
<text x="155.4" y="61.4">1K</text>
<text x="157.2" y="65">R9</text>
<text x="58.5" y="68.2">U$1</text>
<text x="90.6" y="70.1">LB#7</text>
<text x="125.1" y="69">100K</text>
<text x="128.9" y="70.9">220K</text>
<text x="130.8" y="68.7">R7</text>
<text x="142.1" y="70.9">220K</text>
<text x="144" y="66.9">R8</text>
<text x="155.4" y="70.9">2K</text>
<text x="172.4" y="70.9">2K</text>
<text x="43.4" y="75.8">D36_VP</text>
<text x="43.4" y="77.7">D39_VN</text>
<text x="47" y="73.6" transform="rotate(-90 47 73.6)">3V3</text>
<text x="81.2" y="75.8">SCL</text>
<text x="81.2" y="77.7">TX0</text>
<text x="84.6" y="74.1" transform="rotate(-90 84.6 74.1)">GND</text>
<text x="92.5" y="73.9">LB#6</text>
<text x="129.9" y="74.4">R11</text>
<text x="132" y="77.3">GND</text>
<text x="143" y="74.4">R12</text>
<text x="145.2" y="77.3">GND</text>
<text x="154.3" y="74.4">R13</text>
<text x="156.5" y="77.3">GND</text>
<text x="171.3" y="74.4">R16</text>
<text x="173.5" y="77.3">GND</text>
<text x="209.6" y="76.7">MLL-100-NANOS_CAN</text>
<text x="211.5" y="74.8">U$3</text>
<text x="43.4" y="79.5">D34</text>
<text x="43.4" y="81.4">D35</text>
<text x="43.4" y="83.3">D32</text>
<text x="81.2" y="79.5">RX0</text>
<text x="81.2" y="81.4">SDA</text>
<text x="203.9" y="79.5">LB#4</text>
<text x="224.7" y="83.3">D5_CANTX</text>
<text x="224.7" y="81.4">LB#6</text>
<text x="224.7" y="79.5">LB#5</text>
<text x="43.4" y="85.2">D33</text>
<text x="43.4" y="89">D26</text>
<text x="43.4" y="87.1">N$3</text>
<text x="81.2" y="89">D5_CANTX</text>
<text x="81.2" y="87.1">LB#4</text>
<text x="84.6" y="85.4" transform="rotate(-90 84.6 85.4)">GND</text>
<text x="92.5" y="85.2">LB#5</text>
<text x="134.7" y="89.7">1K</text>
<text x="202.1" y="87.1">A1_80</text>
<text x="202.1" y="85.2">N$4</text>
<text x="202.1" y="89">A2_HV</text>
<text x="224.7" y="89">D12</text>
<text x="224.7" y="87.1">D26</text>
<text x="224.7" y="85.2">N$3</text>
<text x="43.4" y="90.9">D27</text>
<text x="43.4" y="94.7">D12</text>
<text x="43.4" y="92.8">LB#3</text>
<text x="81.2" y="90.9">D17</text>
<text x="81.2" y="94.7">D4</text>
<text x="81.2" y="92.8">LB#2</text>
<text x="134.5" y="93.3">R6</text>
<text x="155.1" y="92.6">3V3</text>
<text x="167.7" y="92.2">5V</text>
<text x="202.1" y="92.8">D32</text>
<text x="202.1" y="94.7">A5</text>
<text x="202.1" y="90.9">N$22</text>
<text x="224.7" y="90.9">D27</text>
<text x="224.7" y="94.7">LB#3</text>
<text x="224.7" y="92.8">LB#7</text>
<text x="45.3" y="100.3">D13</text>
<text x="47" y="98.6" transform="rotate(-90 47 98.6)">GND</text>
<text x="81.2" y="98.4">D2</text>
<text x="81.2" y="100.3">D15</text>
<text x="81.2" y="96.6">LB#7</text>
<text x="125.4" y="101.3" transform="rotate(-90 125.4 101.3)">R10</text>
<text x="128.9" y="101.3" transform="rotate(-90 128.9 101.3)">2K</text>
<text x="143.5" y="98">80_CAN</text>
<text x="143.5" y="96.3">SJ1</text>
<text x="202.1" y="100.3">5V</text>
<text x="202.1" y="98.4">A7_HV</text>
<text x="202.1" y="96.6">A6_HV</text>
<text x="224.7" y="98.4">D17</text>
<text x="224.7" y="96.6">LB#2</text>
<text x="124.4" y="107.5">GND</text>
<text x="155.6" y="106.9" transform="rotate(-90 155.6 106.9)">R3</text>
<text x="159.2" y="106.9" transform="rotate(-90 159.2 106.9)">1K</text>
<text x="166.9" y="106.9" transform="rotate(-90 166.9 106.9)">R4</text>
<text x="170.5" y="106.9" transform="rotate(-90 170.5 106.9)">1K</text>
<text x="203.7" y="106.2" transform="rotate(-90 203.7 106.2)">GND</text>
<text x="224.7" y="106">TX0</text>
<text x="224.7" y="104.1">RX0</text>
<text x="231.9" y="102.4" transform="rotate(-90 231.9 102.4)">GND</text>
<text x="48.7" y="109.2">5V</text>
<text x="58.5" y="109.8">ESP32-38D_OHNE</text>
<text x="160.5" y="111.6">BS170</text>
<text x="160.5" y="113.5">Q2</text>
<text x="210.4" y="110.2">LED-NANO</text>
<text x="58.5" y="115.4">U$2</text>
<text x="151.3" y="119">3V3</text>
<text x="186.4" y="119.8">R14</text>
<text x="186.5" y="116.2">10K</text>
<text x="198.2" y="115.4" transform="rotate(-90 198.2 115.4)">5V</text>
<text x="21.9" y="130.3">C1</text>
<text x="151.8" y="126.2" transform="rotate(-90 151.8 126.2)">1K</text>
<text x="155.4" y="127.3" transform="rotate(-90 155.4 127.3)">R19</text>
<text x="214.7" y="129">CAN_2P</text>
<text x="21.9" y="134">1µF</text>
<text x="178.2" y="136.6" transform="rotate(-90 178.2 136.6)">10K</text>
<text x="181.8" y="135.7" transform="rotate(-90 181.8 135.7)">R5</text>
<text x="18.7" y="143.4">GND</text>
<text x="177.3" y="143.4">GND</text>
<text x="183" y="143.4">GND</text>
<text x="194.3" y="143.4">GND</text>
<text x="47" y="145.8" transform="rotate(-90 47 145.8)">GND</text>
<text x="48.7" y="148.8">5V</text>
<text x="58.5" y="149.4">ESP32-30OHNE</text>
<text x="84.6" y="147.3" transform="rotate(-90 84.6 147.3)">3V3</text>
<text x="86.4" y="145.8" transform="rotate(-90 86.4 145.8)">GND</text>
<text x="206.9" y="144.1">DCC/SX-NANO</text>
<text x="226.4" y="145.2">GND</text>
<text x="185" y="155.1" transform="rotate(-90 185 155.1)">5V</text>
<text x="227.9" y="153.7">R18</text>
<text x="229.1" y="155.8">1K</text>
<text x="221.7" y="159.8" transform="rotate(-90 221.7 159.8)">R17</text>
<text x="225.3" y="159.8" transform="rotate(-90 225.3 159.8)">2K</text>
<text x="58.2" y="164">5V</text>
<text x="177.2" y="164.7" transform="rotate(-90 177.2 164.7)">4,7µF</text>
<text x="215" y="162.9" transform="rotate(-90 215 162.9)">4,7µF</text>
<text x="220.7" y="166">GND</text>
<text x="256.8" y="166.4" transform="rotate(-90 256.8 166.4)">5V</text>
<text x="277.6" y="166.4" transform="rotate(-90 277.6 166.4)">5V</text>
<text x="77.2" y="171.9">GND</text>
<text x="177.2" y="169.9" transform="rotate(-90 177.2 169.9)">C2</text>
<text x="194.9" y="171.1">IC1</text>
<text x="215" y="168" transform="rotate(-90 215 168)">C3</text>
<text x="248.6" y="169.9">100nF</text>
<text x="251.4" y="173.7">C8</text>
<text x="269.4" y="169.9">100nF</text>
<text x="272.2" y="173.7">C4</text>
<text x="107.3" y="175.3">5V</text>
<text x="252.9" y="179.2">GND</text>
<text x="273.6" y="179.2">GND</text>
<text x="111.2" y="188.7">GND</text>
<text x="179.2" y="190.6">GND</text>
<text x="193" y="189.7">ISO1050</text>
</g>
<g font-size="1.9" fill="#0dab76">
<text x="262.5" y="189.1">Projekt:</text>
<text x="262.5" y="192.8">Datum:</text>
<text x="262.5" y="196.6">Autoren:</text>
</g>
<g font-size="1.9" fill="#c90d0c">
<text x="271" y="189.1">MLL - ESP32-Adapter</text>
<text x="271" y="192.8">2021-11-22</text>
<text x="271" y="196.6">Hardi, Jürgen &amp; Dominik</text>
<text x="287" y="199.9">1.1</text>
</g>
<g font-size="1.6" fill="#808080">
<text x="49.8" y="71.8">VCC_2</text>
<text x="75.4" y="71.8">GND_3</text>
<text x="52.7" y="73.6">EN</text>
<text x="52.7" y="77.4">VN</text>
<text x="52.8" y="75.5">VP</text>
<text x="58.4" y="74.5">EN</text>
<text x="58.4" y="76.3">VP</text>
<text x="58.4" y="72.6">VCC_2</text>
<text x="66.6" y="72.6">GND_3</text>
<text x="69" y="76.4">D22</text>
<text x="69" y="74.5">D23</text>
<text x="75.4" y="77.4">TX0</text>
<text x="75.4" y="75.5">D22</text>
<text x="75.4" y="73.6">D23</text>
<text x="52" y="79.3">D34</text>
<text x="52" y="81.2">D35</text>
<text x="52" y="83.1">D32</text>
<text x="58.4" y="78.2">VN</text>
<text x="58.4" y="80.1">D34</text>
<text x="58.4" y="82">D35</text>
<text x="58.4" y="83.9">D32</text>
<text x="66.6" y="83.9">GND_2</text>
<text x="68.8" y="80.1">RX0</text>
<text x="69" y="82">D21</text>
<text x="69" y="78.2">TX0</text>
<text x="75.4" y="81.2">D21</text>
<text x="75.4" y="79.3">RX0</text>
<text x="75.4" y="83.1">GND_2</text>
<text x="212.3" y="83.9">AREF D10</text>
<text x="212.3" y="82">3V3</text>
<text x="212.3" y="80.1">D13</text>
<text x="217.2" y="80.1">D12</text>
<text x="217.3" y="82">D11</text>
<text x="52" y="85">D33</text>
<text x="52" y="86.8">D25</text>
<text x="52" y="88.7">D26</text>
<text x="58.4" y="85.8">D33</text>
<text x="58.4" y="87.7">D25</text>
<text x="58.4" y="89.6">D26</text>
<text x="69" y="87.7">D18</text>
<text x="69" y="85.8">D19</text>
<text x="69.8" y="89.6">D5</text>
<text x="75.4" y="88.7">D5</text>
<text x="75.4" y="86.8">D18</text>
<text x="75.4" y="85">D19</text>
<text x="144.2" y="88.7">1</text>
<text x="212.3" y="89.6">A2</text>
<text x="212.3" y="87.7">A1</text>
<text x="212.3" y="85.8">A0</text>
<text x="218.1" y="85.8">D9</text>
<text x="218.1" y="87.7">D8</text>
<text x="218.1" y="89.6">D7</text>
<text x="52" y="90.6">D27</text>
<text x="52" y="92.5">D14</text>
<text x="52" y="94.4">D12</text>
<text x="58.4" y="91.4">D27</text>
<text x="58.4" y="93.3">D14</text>
<text x="58.4" y="95.2">D12</text>
<text x="69" y="93.3">D16</text>
<text x="69" y="91.4">D17</text>
<text x="69.8" y="95.2">D4</text>
<text x="75.4" y="94.4">D4</text>
<text x="75.4" y="92.5">D16</text>
<text x="75.4" y="90.6">D17</text>
<text x="144.2" y="90.6">2</text>
<text x="144.2" y="92.5">3</text>
<text x="212.3" y="95.2">A5</text>
<text x="212.3" y="93.3">A4</text>
<text x="212.3" y="91.4">A3</text>
<text x="218.1" y="91.4">D6</text>
<text x="218.1" y="93.3">D5</text>
<text x="218.1" y="95.2">D4</text>
<text x="51.4" y="96.3">GND</text>
<text x="51.5" y="101.9">SDO</text>
<text x="51.8" y="100.1">SD3</text>
<text x="52" y="98.2">D13</text>
<text x="58.4" y="99">D13</text>
<text x="58.4" y="97.1">GND</text>
<text x="58.4" y="100.9">SD2</text>
<text x="69" y="100.9">D15</text>
<text x="69.8" y="99">D2</text>
<text x="69.8" y="97.1">D0</text>
<text x="75.4" y="100.1">D15</text>
<text x="75.4" y="98.2">D2</text>
<text x="75.4" y="96.3">D0</text>
<text x="75.4" y="101.9">SD2</text>
<text x="212.3" y="100.9">5V</text>
<text x="212.3" y="99">A7</text>
<text x="212.3" y="97.1">A6</text>
<text x="215.7" y="100.9">GND1</text>
<text x="218.1" y="97.1">D3</text>
<text x="218.1" y="99">D2</text>
<text x="49.8" y="105.7">VCC_1</text>
<text x="51.3" y="103.8">CMD</text>
<text x="58.4" y="106.6">VCC_1</text>
<text x="58.4" y="102.8">SD3</text>
<text x="58.4" y="104.6">GND_1</text>
<text x="68.8" y="106.6">CLK</text>
<text x="68.8" y="104.7">SD0</text>
<text x="68.8" y="102.8">SD1</text>
<text x="75.4" y="105.7">CLK</text>
<text x="75.4" y="103.8">SD1</text>
<text x="212.3" y="106.6">VIN</text>
<text x="212.3" y="104.6">GND</text>
<text x="212.3" y="102.8">RST RST1</text>
<text x="217" y="104.7">RX0</text>
<text x="217.2" y="106.6">TX1</text>
<text x="52.7" y="119">EN</text>
<text x="58.4" y="119.8">EN</text>
<text x="69" y="119.8">D23</text>
<text x="75.4" y="119">D23</text>
<text x="52" y="124.6">D34</text>
<text x="52.7" y="122.7">VN</text>
<text x="52.8" y="120.8">VP</text>
<text x="58.4" y="121.7">VP</text>
<text x="58.4" y="123.5">VN</text>
<text x="58.4" y="125.4">D34</text>
<text x="68.8" y="125.4">RX0</text>
<text x="69" y="123.6">TX0</text>
<text x="69" y="121.7">D22</text>
<text x="75.4" y="124.6">RX0</text>
<text x="75.4" y="122.7">TX0</text>
<text x="75.4" y="120.8">D22</text>
<text x="190.5" y="125.4">VREF</text>
<text x="214.8" y="123.6">CAN_H</text>
<text x="215" y="121.7">CAN_L</text>
<text x="52" y="126.5">D35</text>
<text x="52" y="128.4">D32</text>
<text x="52" y="130.3">D33</text>
<text x="58.4" y="127.3">D35</text>
<text x="58.4" y="129.2">D32</text>
<text x="58.4" y="131.1">D33</text>
<text x="69" y="131.1">D18</text>
<text x="69" y="129.2">D19</text>
<text x="69" y="127.3">D21</text>
<text x="75.4" y="130.3">D18</text>
<text x="75.4" y="128.4">D19</text>
<text x="75.4" y="126.5">D21</text>
<text x="190.5" y="131.1">RXD</text>
<text x="190.5" y="129.2">TXD</text>
<text x="197" y="128.1" transform="rotate(-90 197 128.1)">VCC</text>
<text x="197.7" y="127.3">CANH</text>
<text x="52" y="132.2">D25</text>
<text x="52" y="134">D26</text>
<text x="52" y="135.9">D27</text>
<text x="52" y="137.8">D14</text>
<text x="58.4" y="133">D25</text>
<text x="58.4" y="134.9">D26</text>
<text x="58.4" y="136.8">D27</text>
<text x="68.8" y="136.8">RX2</text>
<text x="69" y="134.9">TX2</text>
<text x="69.8" y="133">D5</text>
<text x="75.4" y="137.8">D4</text>
<text x="75.4" y="135.9">RX2</text>
<text x="75.4" y="134">TX2</text>
<text x="75.4" y="132.2">D5</text>
<text x="190.5" y="134.9">RS</text>
<text x="196.9" y="134.4" transform="rotate(-90 196.9 134.4)">GND</text>
<text x="198" y="133">CANL</text>
<text x="211.2" y="136.8">DCC-SX_D4</text>
<text x="51.4" y="143.5">GND</text>
<text x="52" y="139.7">D12</text>
<text x="52" y="141.6">D13</text>
<text x="58.4" y="138.6">D14</text>
<text x="58.4" y="140.5">D12</text>
<text x="58.4" y="142.5">D13</text>
<text x="69" y="142.5">D15</text>
<text x="69.8" y="140.5">D2</text>
<text x="69.8" y="138.7">D4</text>
<text x="75.4" y="143.5">GND_2</text>
<text x="75.4" y="141.6">D15</text>
<text x="75.4" y="139.7">D2</text>
<text x="211.2" y="138.7">DCC-SX_D2</text>
<text x="211.4" y="140.5">DCC_GND1</text>
<text x="49.8" y="145.4">VCC_1</text>
<text x="58.4" y="144.3">GND</text>
<text x="58.4" y="146.2">VCC_1</text>
<text x="66.6" y="144.3">GND_2</text>
<text x="66.8" y="146.2">VCC_2</text>
<text x="75.4" y="145.4">VCC_2</text>
<text x="185.1" y="158.6">V_IN</text>
<text x="190.5" y="159.4">V-IN</text>
<text x="195.5" y="159.4">V-OUT</text>
<text x="202.3" y="158.6">V_OUT</text>
<text x="184.9" y="162.4">G_IN</text>
<text x="190.5" y="163.2">G-IN</text>
<text x="195.2" y="163.2">G-OUT</text>
<text x="202.3" y="162.4">G_OUT</text>
<text x="62.1" y="172.6">LED#2</text>
<text x="62.1" y="170.8">VCC</text>
<text x="62.1" y="168.9">SCL</text>
<text x="68.9" y="172.6">LED#3</text>
<text x="70.3" y="170.8">GND</text>
<text x="70.5" y="168.9">SDA</text>
<text x="112.1" y="168">SDA</text>
<text x="112.2" y="171.8">SCL</text>
<text x="118.8" y="172.6">SCL</text>
<text x="118.8" y="168.9">SDA</text>
<text x="187.7" y="173.7">1</text>
<text x="204.2" y="173.7">8</text>
<text x="62.1" y="176.4">LED#6</text>
<text x="62.1" y="174.5">LED#4</text>
<text x="68.9" y="174.5">LED#5</text>
<text x="68.9" y="176.4">LED#7</text>
<text x="111.8" y="179.4">GND</text>
<text x="112" y="175.6">VCC</text>
<text x="118.8" y="176.4">VCC</text>
<text x="187.7" y="177.5">2</text>
<text x="190.5" y="174.5">VCC1</text>
<text x="190.5" y="178.3">RXD</text>
<text x="197.7" y="178.3">CANH</text>
<text x="198" y="174.5">VCC2</text>
<text x="204.2" y="177.5">7</text>
<text x="118.8" y="180.2">GND</text>
<text x="187.7" y="181.3">3</text>
<text x="187.7" y="185">4</text>
<text x="190.5" y="182.1">TXD</text>
<text x="190.5" y="185.8">GND1</text>
<text x="197.8" y="185.9">GND2</text>
<text x="198" y="182.1">CANL</text>
<text x="204.2" y="185">5</text>
<text x="204.2" y="181.3">6</text>
</g>
<g font-size="1.3" fill="#808080">
<text x="198.2" y="123">U$5</text>
<text x="198.2" y="138.1">MCP2551DIP</text>
<text x="190.7" y="157">U$6</text>
<text x="62.3" y="166.4">MLL_EXT_OUT</text>
<text x="117.1" y="166.4">U$4</text>
<text x="190.7" y="166.4">DCDC</text>
<text x="62.3" y="179.6">MLL-32-EXT10</text>
<text x="119" y="183.4">I2C</text>
</g>
</svg>
